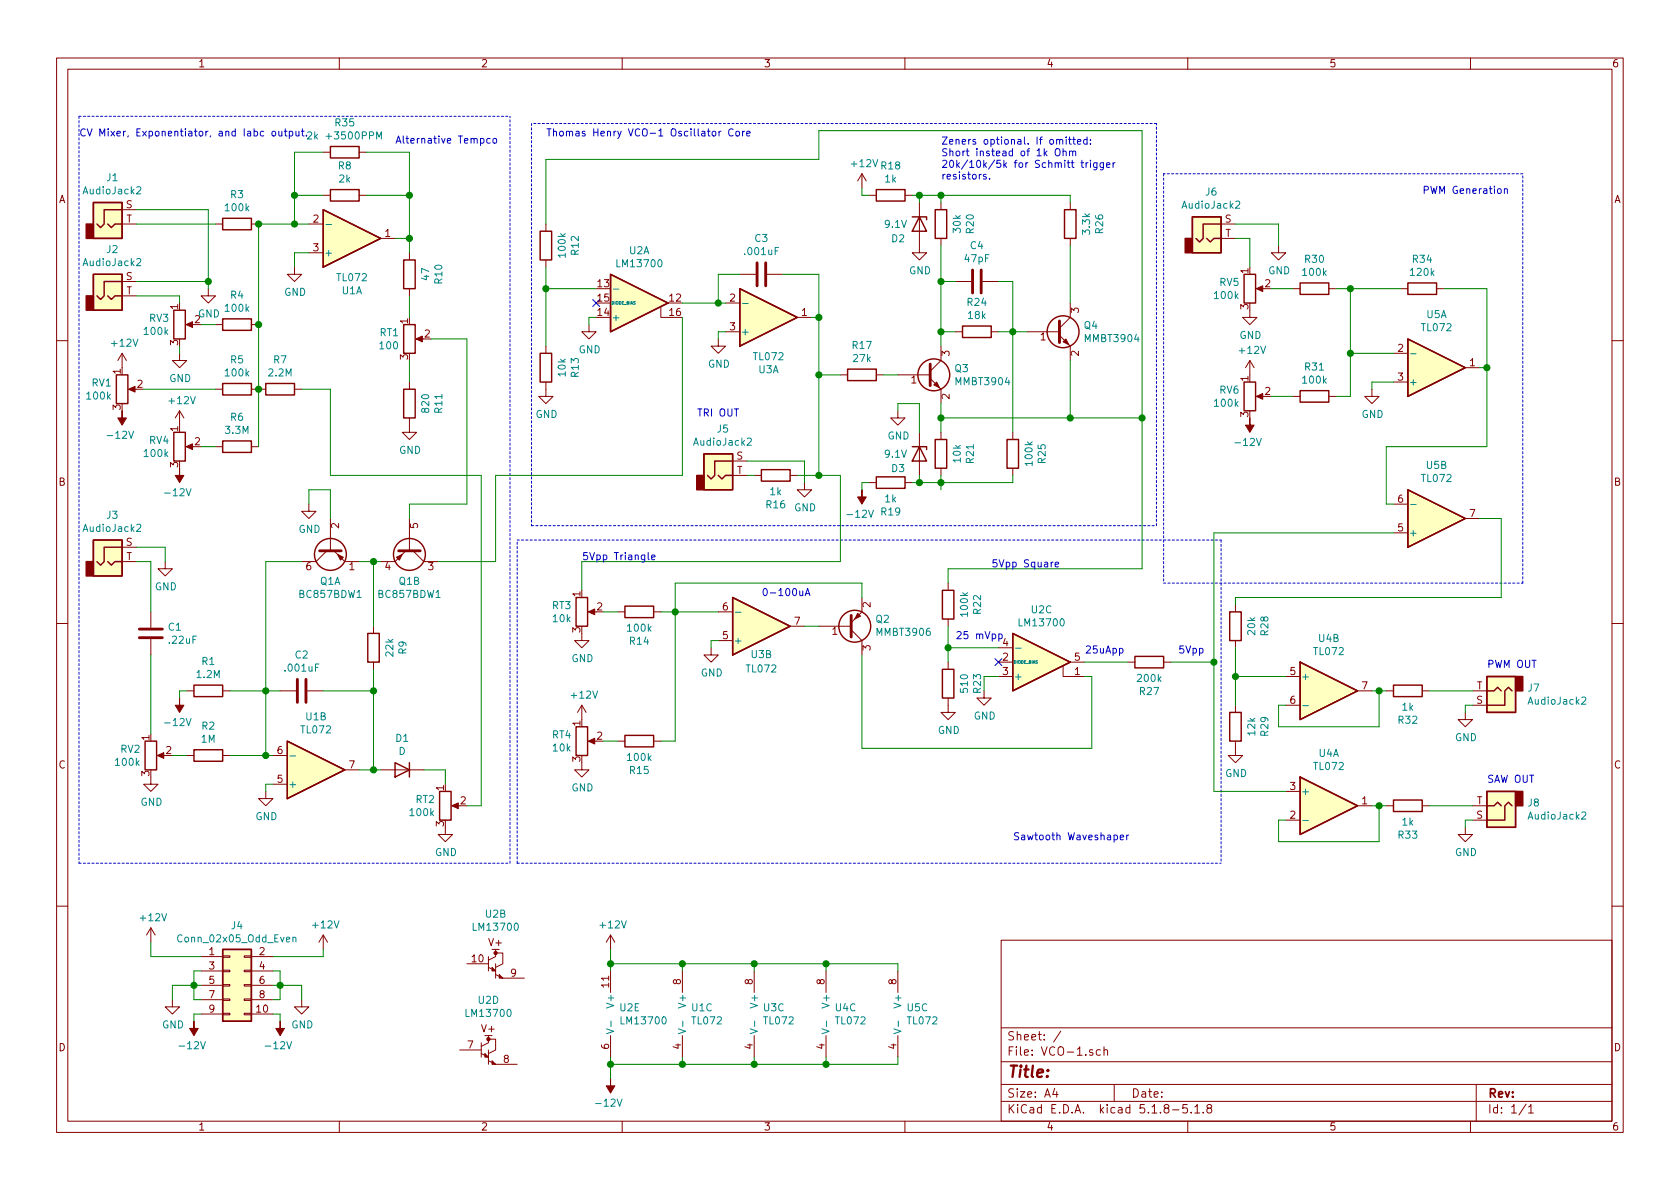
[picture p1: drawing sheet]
<svg xmlns="http://www.w3.org/2000/svg" width="297mm" height="210mm" viewBox="0 0 297 210" stroke-linecap="round" stroke-linejoin="round" font-family="sans-serif">
<g fill="none" stroke="#840000" stroke-width=".18">
<path d="M10 10.3h277v189.9h-277zM12 12.2h273v186.1h-273zM60 10.3v1.9M110 10.3v1.9M160 10.3v1.9M210 10.3v1.9M260 10.3v1.9M21.6 39.6h2.5M21.6 37.1h2.5M38.1 39.6h1.3M44.4 39.6h1.3M54.6 39.6h2.5"/>
<path d="M57.1 34.5h1.3M57.1 26.9h1.3M63.5 34.5h1.3M63.5 26.9h1.3M96.5 39.6v1.3M152.4 30.7l-.8 1.3M152.4 30.7v2.6M152.4 30.7l.8 1.3M153.7 34.5h1.2M160 34.5h1.3M162.6 35.8v8.9h1.2l-1.2 1.3-1.3-1.3h1.3M166.4 35.8v1.3"/>
<path d="M189.2 35.8v1.3M215.9 39.6h2.5M21.6 49.8h2.5M21.6 52.3h2.5M33.3 57.4h1M36.8 51v1.3h1.3l-1.3 1.3-1.2-1.3h1.2M38.1 57.4h1.3M44.4 57.4h1.3M52.1 47.2v1.3h1.2l-1.2 1.3-1.3-1.3h1.3M54.6 44.7h2.5M67.3 42.2h2.5M72.4 44.7v1.3"/>
<path d="M72.4 51v1.3M73.9 59.9h1M96.5 46v1.2M104.1 57.4v1.3h1.3l-1.3 1.2-1.2-1.2h1.2M116.8 54.2v1.9h1.3M127 59.9v1.3h1.3l-1.3 1.3-1.3-1.3h1.3M128.3 53.6h2.5M128.3 58.7h2.5M130.8 48.5h2.8M135.6 48.5h2.8M141 56.1h2.5M166.4 42.2v1.2"/>
<path d="M168.9 58.7h1.3M168.9 49.8h2.8M173.7 49.8h2.8M175.3 58.7h1.2M181.6 58.7h5.7M187.3 59.3l1.9 1.9v2.5M189.2 42.2v1.2M189.2 53.6v2.5l-1.9 1.9M215.9 42.2h2.5M221 54.9v1.2h1.2l-1.2 1.3-1.3-1.3h1.3M222.5 51h1M226.1 43.4v1.3h1.2l-1.2 1.3-1.3-1.3h1.3"/>
<path d="M228.6 51h1.3M234.9 51h1.3M247.6 51h1.3M254 51h1.3M10 60.2h2M21.6 62.5l-.8 1.2M21.6 62.5v2.5M21.6 62.5l.8 1.2M23.1 68.8h1M31.7 62.5v1.2h1.3l-1.3 1.3-1.2-1.3h1.2M31.7 72.6l-.7 1.3M31.7 72.6v2.6"/>
<path d="M31.7 72.6l.8 1.3M33.3 79h1M38.1 68.8h1.3M38.1 79h1.3M44.4 68.8h2.6M44.4 79h1.3M52.1 68.8h1.2M72.4 73.9v2.5h1.3l-1.3 1.3-1.3-1.3h1.3M72.4 67.6v1.2M96.5 67.6v2.5h1.3l-1.3 1.3-1.3-1.3h1.3M96.5 61.2v1.3M148.6 66.3h1.3"/>
<path d="M154.9 66.3h1.3M158.7 72.6v1.3h1.3l-1.3 1.3-1.2-1.3h1.2M158.7 66.3h5.8M162.6 76.4v7.7M164.5 66.9l1.9 1.9v2.6M166.4 61.2v2.5l-1.9 2M166.4 76.4v1.3M179.1 76.4v1.3M221 63.7l-.8 1.3M221 63.7v2.6M221 63.7l.7 1.3M222.5 70.1h1"/>
<path d="M228.6 70.1h1.3M234.9 70.1h1.3M242.6 68.8v1.3h1.2l-1.2 1.3-1.3-1.3h1.3M246.4 62.5h2.5M246.4 67.6h2.5M259.1 65h2.5M285 60.2h2M21.6 96.8h2.5M21.6 99.3h2.5M29.2 99.3v1.3h1.3l-1.3 1.2-1.3-1.2h1.3M54.6 89.1v1.3h1.3l-1.3 1.3-1.3-1.3h1.3M57.8 97.4l-1.9 1.9h-2.6"/>
<path d="M58.4 91.7v5.7M59.1 97.4l1.9 1.9h2.5M71.8 97.4l-2 1.9h-2.5M72.4 91.7v5.7M73 97.4l1.9 1.9h2.6M129.5 81.5h2.6M129.5 84.1h2.6M133.3 84.1h1.3M139.7 84.1h1.3M142.2 85.3v1.3h1.3l-1.3 1.3-1.2-1.3h1.2M153.7 85.3h1.2M160 85.3h1.3"/>
<path d="M166.4 82.8v1.3M179.1 82.8v1.3M246.4 94.2h2.5M246.4 89.1h2.5M259.1 91.7h2.5M10 110.3h2M26.7 108.2v2.8M26.7 113v2.8M66 110.7v1.3M66 117.1v1.3M102.9 112v1.3h1.2l-1.2 1.2-1.3-1.2h1.3M104.4 108.2h1"/>
<path d="M109.2 108.2h1.3M115.6 108.2h1.2M125.7 114.5v1.3h1.3l-1.3 1.3-1.2-1.3h1.2M127 113.3h2.5M127 108.2h2.5M139.7 110.7h2.5M144.8 110.7h5.7M150.5 111.4l1.9 1.9v2.5M152.4 105.7v2.5l-1.9 1.9M167.6 103.1v1.3M167.6 109.5v1.2M167.6 117.1v1.3"/>
<path d="M176.5 119.6h2.6M176.5 117.1h2.6M176.5 114.5h2.6M188 117.7v1.9h3.8M189.2 117.1h2.6M199.4 117.1h1.3M205.7 117.1h1.3M218.4 106.9v1.3M218.4 113.3v1.2M227.3 119.6h2.6M285 110.3h2M26.7 137.4v1.3h1.2l-1.2 1.2-1.3-1.2h1.3"/>
<path d="M28.2 133.6h1M33 122.2h1.3M33 133.6h1.3M39.4 122.2h1.2M39.4 133.6h1.2M47 139.9v1.3h1.3l-1.3 1.3-1.3-1.3h1.3M48.3 133.6h2.5M48.3 138.7h2.5M49.5 122.2h2.8M54.4 122.2h2.7M61 136.1h2.5M67.3 136.1h7.6"/>
<path d="M102.9 134.9v1.2h1.2l-1.2 1.3-1.3-1.3h1.3M102.9 124.7l-.8 1.3M102.9 124.7v2.5M102.9 124.7l.7 1.3M104.4 131.1h1M109.2 131.1h1.3M115.6 131.1h1.2M167.6 123.4v2.6h1.3l-1.3 1.2-1.2-1.2h1.2M174 122.2v1.2h1.3l-1.3 1.3-1.3-1.3h1.3M218.4 131.1v2.5h1.3l-1.3 1.3-1.2-1.3h1.2M218.4 124.7v1.3M227.3 124.7h2.6"/>
<path d="M227.3 139.9h2.6M240 122.2h2.6M245.1 122.2h1.3M251.5 122.2h1.2M259.1 126v1.2h1.2l-1.2 1.3-1.3-1.3h1.3M260.3 124.7h2.6M260.3 122.2h2.6M78.7 146.3v1.3h1.3l-1.3 1.2-1.2-1.2h1.2M80.3 142.5h1M227.3 145h2.6M240 142.5h2.6M245.1 142.5h1.3"/>
<path d="M251.5 142.5h1.2M259.1 146.3v1.3h1.2l-1.2 1.2-1.3-1.2h1.3M260.3 142.5h2.6M260.3 145h2.6M10 160.2h2M26.7 164.1l-.8 1.2M26.7 164.1v2.5M26.7 164.1l.7 1.2M30.5 176.8v1.2h1.2l-1.2 1.3-1.3-1.3h1.3M35.6 169.2h3.8M35.6 179.3h3.8M35.6 171.7h3.8"/>
<path d="M35.6 174.2h3.8M35.6 176.8h3.8M39.4 179.2h1.2v.2h-1.2zM39.4 176.7h1.2v.2h-1.2zM39.4 171.6h1.2v.2h-1.2zM39.4 169h1.2v.3h-1.2zM39.4 174.1h1.2v.3h-1.2zM43.2 179.2h1.2v.2h-1.2zM43.2 176.7h1.2v.2h-1.2zM43.2 171.6h1.2v.2h-1.2zM43.2 169h1.2v.3h-1.2zM43.2 174.1h1.2v.3h-1.2z"/>
<path d="M44.4 169.2h3.9M44.4 179.3h3.9M44.4 171.7h3.9M44.4 174.2h3.9M44.4 176.8h3.9M53.3 176.8v1.2h1.3l-1.3 1.3-1.2-1.3h1.2M57.1 165.3l-.7 1.3M57.1 165.3v2.6M57.1 165.3l.8 1.3M82.5 170.4h3.9M86.4 169.2v2.5M86.4 171.1l1.2 .6"/>
<path d="M87.6 167.9v1.3l-1.2 .6M87.6 168.5h1.3v1.9l-1.3 .7M87.6 172.3l1.3 .7h3.8M87.6 170.4v2.6M107.9 165.3v2.6M107.9 171.7v3.8M107.9 165.3l-.7 1.3M107.9 165.3l.8 1.3M120.6 171.7v3.8M133.3 171.7v3.8M146 171.7v3.8M158.7 171.7v3.8"/>
<path d="M177 166.3h108v32h-108zM285 160.2h2M60 198.3v1.9M81.3 185.7h3.8M85.1 186.3l1.3 .6M85.1 184.4v2.5M86.4 183.1v1.3l-1.3 .6M86.4 183.8h1.2v1.9l-1.2 .6M86.4 187.6l1.2 .6h3.8M86.4 185.7v2.5M107.9 183.1v3.8M110 198.3v1.9"/>
<path d="M120.6 183.1v3.8M133.3 183.1v3.8M146 183.1v3.8M158.7 183.1v3.8M160 198.3v1.9M177 194.8h108M177 191.8h108M177 187.8h108M177 181.8h108M186.5 192.5l-.4 1h1M186.8 193v1M187.6 182.3l-1.3 2"/>
<path d="M194.6 185.7l-.5-.1-.3 .3 .1 .6 .2 .1 .5-.1M195.2 185.7l.2-.1 .4 .1v.9M195.2 185.1v1.5M197 191.8v3M207.3 196.3h1.2M209.9 195.3h-.7l-.1 .7 .2-.1 .5 .1 .2 .2-.1 .5-.2 .1-.6-.1M210 198.3v1.9M210.6 196.7v.1M211.3 195.8l.4-.5v1.5M211.3 196.8h.8M212.8 196.7v.1M213.7 196l-.3-.3 .1-.2 .2-.2 .4 .1 .1 .2v.2l-.7 .2a.48 .48 0 0 0 0 .7l.2 .1 .5-.1a.48 .48 0 0 0-.2-.7"/>
<path d="M260 198.3v1.9M261 191.8v6.5M269.8 195.2l-1.2 2M270.3 195.8l.4-.5v1.5M270.3 196.8h.8"/>
</g>
<g fill="none" stroke="#840000" stroke-width=".25">
<path d="M16.5 35.8h5.1v6.4h-5.1zM19 39.6l.7 .7 .6-.7h1.3M21.6 37.1h-3.2v2.5l-.6 .7-.7-.7M39.4 38.6h5v2h-5zM57.1 37.1l10.2 5.1-10.2 5zM58.4 33.5h5.1v2.1h-5.1zM58.4 25.9h5.1v2h-5.1zM154.9 33.5h5.1v2.1h-5.1zM161.3 38.3h2.5v.6M162.6 38.3l1.2 2.6h-2.5zM165.4 37.1h2v5.1h-2zM188.2 37.1h2v5.1h-2z"/>
<path d="M210.8 38.3h5.1v6.4h-5.1zM215.9 39.6h-3.2v2.6l-.6 .6-.6-.6M16.5 48.5h5.1v6.4h-5.1zM19 52.3l.7 .7 .6-.7h1.3M21.6 49.8h-3.2v2.5l-.6 .7-.7-.7M30.7 54.9h2.1v5h-2.1zM39.4 56.4h5v2h-5zM71.4 57.4h2v5.1h-2zM71.4 46h2v5h-2zM95.5 40.9h2v5.1h-2zM107.9 48.5l10.2 5.1-10.2 5.1zM130.8 51l10.2 5.1-10.2 5.1z"/>
<path d="M170.2 57.7h5.1v2h-5.1zM213.4 42.2l.6 .6 .6-.6h1.3M220 48.5h2v5.1h-2zM229.9 50h5v2.1h-5zM248.9 50h5.1v2.1h-5.1zM248.9 59.9l10.2 5.1-10.2 5.1zM20.6 66.3h2v5.1h-2zM30.7 76.4h2.1v5.1h-2.1zM39.4 67.8h5v2h-5zM39.4 78h5v2h-5zM47 67.8h5.1v2h-5.1zM71.4 68.8h2v5.1h-2z"/>
<path d="M95.5 62.5h2v5.1h-2zM149.9 65.3h5v2h-5zM161.3 79h2.5v.5M162.6 79l1.2 2.5h-2.5zM165.4 77.7h2v5.1h-2zM178.1 77.7h2v5.1h-2zM220 67.6h2v5h-2zM229.9 69.1h5v2h-5zM16.5 95.5h5.1v6.3h-5.1zM19 99.3l.7 .6 .6-.6h1.3M21.6 96.8h-3.2v2.5l-.6 .6-.7-.6M124.5 80.3h5v6.3h-5z"/>
<path d="M127 84.1l.6 .6 .7-.6h1.2M129.5 81.5h-3.1v2.6l-.7 .6-.6-.6M134.6 83.1h5.1v2h-5.1zM154.9 84.3h5.1v2.1h-5.1zM248.9 86.6l10.2 5.1-10.2 5.1zM65 112h2.1v5.1h-2.1zM101.9 105.7h2v5h-2zM110.5 107.2h5.1v2h-5.1zM129.5 105.7l10.2 5-10.2 5.1zM166.6 118.4h2.1v5h-2.1zM166.6 104.4h2.1v5.1h-2.1zM179.1 112l10.1 5.1-10.1 5.1z"/>
<path d="M200.7 116.1h5v2h-5zM217.4 108.2h2.1v5.1h-2.1zM229.9 117.1l10.1 5.1-10.1 5zM262.9 119.6h5.1v6.4h-5.1zM25.7 131.1h2v5h-2zM34.3 132.6h5.1v2h-5.1zM34.3 121.2h5.1v2h-5.1zM50.8 131.1l10.2 5-10.2 5.1zM69.8 134.9l2.6 1.2-2.6 1.3zM72.4 134.9v2.5M77.7 139.9h2.1v5.1h-2.1zM101.9 128.5h2v5.1h-2z"/>
<path d="M110.5 130h5.1v2.1h-5.1zM217.4 126h2.1v5.1h-2.1zM229.9 137.4l10.1 5.1-10.1 5.1zM246.4 121.2h5.1v2h-5.1zM262.9 139.9h5.1v6.4h-5.1zM262.9 122.2h1.3l.6-.7 .6 .7M267.3 122.2l-.6-.7-.6 .7v2.5h-3.2M246.4 141.5h5.1v2h-5.1zM262.9 142.5h1.3l.6-.6 .6 .6M267.3 142.5l-.6-.6-.6 .6v2.5h-3.2M39.4 167.9h5v12.7h-5z"/>
<circle cx="188" cy="58.7" r="2.82"/>
<circle cx="165.1" cy="66.3" r="2.82"/>
<circle cx="58.4" cy="98" r="2.82"/>
<circle cx="72.4" cy="98" r="2.82"/>
<circle cx="151.1" cy="110.7" r="2.82"/>
</g>
<g fill="#ffffc2" stroke="#ffffc2" stroke-width=".18">
<path d="M262.9 139.9h5.1v6.4h-5.1z"/>
<path d="M262.9 119.6h5.1v6.4h-5.1z"/>
<path d="M124.5 80.3h5v6.3h-5z"/>
<path d="M229.9 117.1l10.1 5.1-10.1 5z"/>
<path d="M229.9 137.4l10.1 5.1-10.1 5.1z"/>
<path d="M16.5 95.5h5.1v6.3h-5.1z"/>
<path d="M39.4 167.9h5v12.7h-5z"/>
<path d="M107.9 48.5l10.2 5.1-10.2 5.1z"/>
<path d="M130.8 51l10.2 5.1-10.2 5.1z"/>
<path d="M129.5 105.7l10.2 5-10.2 5.1z"/>
<path d="M248.9 86.6l10.2 5.1-10.2 5.1z"/>
<path d="M248.9 59.9l10.2 5.1-10.2 5.1z"/>
<path d="M179.1 112l10.1 5.1-10.1 5.1z"/>
<path d="M57.1 37.1l10.2 5.1-10.2 5z"/>
<path d="M210.8 38.3h5.1v6.4h-5.1z"/>
<path d="M50.8 131.1l10.2 5-10.2 5.1z"/>
<path d="M16.5 48.5h5.1v6.4h-5.1z"/>
<path d="M16.5 35.8h5.1v6.4h-5.1z"/>
</g>
<g fill="#840000" stroke="#840000" stroke-width=".25">
<path d="M268 139.9h1.2v2.6h-1.2z"/>
<path d="M268 119.6h1.2v2.6h-1.2z"/>
<path d="M123.2 84.1h1.3v2.5h-1.3z"/>
<path d="M15.2 99.3h1.3v2.5h-1.3z"/>
<path d="M209.5 42.2h1.3v2.5h-1.3z"/>
<path d="M15.2 52.3h1.3v2.6h-1.3z"/>
<path d="M15.2 39.6h1.3v2.6h-1.3z"/>
<circle cx="86.4" cy="183.8" r=".25"/>
<circle cx="87.6" cy="168.5" r=".25"/>
</g>
<g fill="none" stroke="#008484" stroke-width=".18">
<path d="M24.2 33.1l.5-.1 .2 .4-.1 .2-.7 .7h.8M54.4 23.4l.5-.1 .2 .4-.8 .9h.8M57.6 39.7h1M66.6 24.6v-1.3l.4 .9 .4-.9v1.3M218.5 35.7l.5-.1 .2 .3v.2l-.8 .7h.8M24.2 45.8l.5-.1 .2 .4-.1 .2-.7 .7h.8M108.4 51.1h1M131.3 53.7h1M132.1 77.6l.5-.1 .2 .3v.2l-.7 .7h.7M249.4 62.6h1M24.2 92.8l.5-.1 .2 .4-.1 .2-.7 .7h.8M249.4 89.2h1"/>
<path d="M63.1 105.7h.8M77.1 105.7h.7M130 108.3h1M179.6 114.6h.9M51.3 133.7h1M230.4 124.8h.9M279.7 123.4l.5-.1 .2 .3-.1 .2-.7 .7h.8M230.4 145.1h.9M279.7 143.7l.5-.1 .2 .3-.1 .2-.7 .8h.8M51.8 165.9l.2-.2 .3 .1v.8M51.8 165.7v.9M107.2 181.9l1.3 .5-1.3 .4"/>
<path d="M108 180.6v.9M119.9 181.9l1.3 .5-1.3 .4M120.7 180.6v.9M132.6 181.9l1.3 .5-1.3 .4M133.4 180.6v.9M145.3 181.9l1.3 .5-1.3 .4M146.1 180.6v.9M158 181.9l1.3 .5-1.3 .4M158.8 180.6v.9"/>
</g>
<g fill="#840000" stroke="#840000" stroke-width=".18">
<path d="M221 73.9v1.3h.7l-.7 1.2-.8-1.2h.8z"/>
<path d="M27.8 133.6l1.2-.5v1z"/>
<path d="M31.7 123.4v1.3h.8l-.8 1.3-.7-1.3h.7z"/>
<path d="M79.9 142.5l1.1-.5v1z"/>
<path d="M104 108.2l1.2-.5v1z"/>
<path d="M104 131.1l1.2-.5v1z"/>
<path d="M59.7 98l1 .5-.5 .6z"/>
<path d="M151.6 108.5l.5 .5-1 .5z"/>
<path d="M70.1 98.5l1-.5-.5 1.1z"/>
<path d="M165.1 68.1l.5-.5 .5 1z"/>
<path d="M152.4 86.6v1.3h.8l-.8 1.2-.8-1.2h.8z"/>
<path d="M188 60.4l.5-.5 .5 1.1z"/>
<path d="M222.1 70.1l1.2-.5v1z"/>
<path d="M222.1 51l1.2-.5v1.1z"/>
<path d="M85.7 186.3l.7 .6h-.7z"/>
<path d="M87 187.6l.6 .6h-.6z"/>
<path d="M34.3 180.6v1.3h.8l-.8 1.2-.8-1.2h.8z"/>
<path d="M49.5 180.6v1.3h.8l-.8 1.2-.7-1.2h.7z"/>
<path d="M87 171.1l.6 .6h-.6z"/>
<path d="M88.3 172.3l.6 .7h-.6z"/>
<path d="M22.7 68.8l1.2-.5v1z"/>
<path d="M32.9 79l1.1-.5v1z"/>
<path d="M73.5 59.9l1.2-.5v1z"/>
<path d="M21.6 72.6v1.3h.8l-.8 1.3-.8-1.3h.8z"/>
<path d="M31.7 82.8v1.3h.8l-.8 1.2-.7-1.2h.7z"/>
<path d="M32.9 57.4l1.1-.5v1z"/>
<path d="M107.9 190.7v1.3h.8l-.8 1.3-.7-1.3h.7z"/>
</g>
<g fill="none" stroke="#840000" stroke-width=".51">
<path d="M133.9 46.5v4M135.4 46.5v4M172 47.7v4.1M173.5 47.7v4.1M187.3 56.8v3.8M164.5 64.4v3.8M56.5 97.4h3.8M70.5 97.4h3.8M24.6 112.8h4.1M24.6 111.2h4.1M150.5 108.8v3.8M52.6 120.1v4.1"/>
<path d="M54.1 120.1v4.1"/>
</g>
<g fill="none" stroke="#0000c2" stroke-width=".18" stroke-dasharray=".4 .4">
<path d="M14 20.6h76.2M14 20.6v132M94 21.8v71.2M204.5 21.8h-110.5M205.7 30.7v72.4M269.2 30.7h-63.5M91.4 95.5h124.5M94 93h110.5M204.5 93v-71.2M215.9 95.5v57.1M205.7 103.1h63.5M269.2 103.1v-72.4"/>
<path d="M14 152.6h76.2M90.2 152.6v-132M91.4 152.6h124.5M91.4 152.6v-57.1"/>
</g>
<g fill="none" stroke="#008400" stroke-width=".18">
<path d="M24.1 39.6h14M24.1 37.1h12.7v13.9M52.1 34.5h5M54.6 39.6h-8.9v39.4M57.1 26.9h-5v12.7M64.8 26.9h7.6v17.8M64.8 34.5h7.6M96.5 39.6v-11.4h48.3v-5.1h57.1v77.5h-34.3v2.5M152.4 33.3v1.2h1.3M161.3 34.5h27.9v1.3M162.6 34.5v1.3M166.4 34.5v1.3"/>
<path d="M218.4 39.6h7.7v3.8M24.1 49.8h12.7M24.1 52.3h7.6v1.3M35.6 57.4h2.5M54.6 44.7h-2.5v2.5M69.8 42.2h2.6M72.4 52.3v3.8M76.2 59.9h6.3v29.2h-10.1v2.6M96.5 51h8.9M96.5 47.2v14M105.4 56.1h-1.3v1.3M120.6 56.1v28h-33v15.2h-10.1"/>
<path d="M120.6 53.6h7.7M128.3 58.7h-1.3v1.2M130.8 48.5h-3.8v5.1M138.4 48.5h6.4v35.6M143.5 56.1h1.3M166.4 49.8h2.5M166.4 43.4v17.8M166.4 58.7h2.5M176.5 49.8h2.6v26.6M176.5 58.7h5.1M189.2 43.4v10.2M218.4 42.2h2.6v5"/>
<path d="M224.8 51h3.8M236.2 51h11.4M238.8 51v19.1h-2.6M255.3 51h7.6v28h-17.8v10.1h1.3M25.4 68.8h12.7M31.7 61.2v1.3M35.6 79h2.5M53.3 68.8h5.1v15.3h26.7v58.4h-2.6M72.4 63.7v3.9M144.8 66.3h3.8M156.2 66.3h2.5M158.7 72.6v-1.2h3.9v5"/>
<path d="M166.4 71.4v5M166.4 73.9h35.5M189.2 63.7v10.2M224.8 70.1h3.8M238.8 62.5h7.6M246.4 67.6h-3.8v1.2M261.6 65h1.3M24.1 99.3h2.6v8.9M24.1 96.8h5.1v2.5M53.3 99.3h-6.3v34.3M54.6 89.1v-2.5h3.8v5.1M63.5 99.3h3.8"/>
<path d="M66 99.3v11.4M132.1 84.1h1.2M132.1 81.5h10.1v3.8M141 84.1h7.6v15.2h-45.7v5.1M153.7 85.3h-1.3v1.3M162.6 84.1v1.2M166.4 84.1v2.5M179.1 84.1v1.2h-17.8M246.4 94.2h-31.8v45.7h12.7M261.6 91.7h3.8v14h-47v1.2M26.7 115.8v14M66 118.4v17.7"/>
<path d="M106.7 108.2h2.5M116.8 108.2h10.2M127 113.3h-1.3v1.2M142.2 110.7h2.6M152.4 115.8v16.5h40.6v-12.7h-1.2M152.4 105.7v-2.6h-33v28h-2.6M167.6 114.5h8.9M167.6 110.7v6.4M174 119.6h2.5M191.8 117.1h7.6M207 117.1h7.6M218.4 119.6h8.9"/>
<path d="M218.4 114.5v10.2M30.5 133.6h2.5M33 122.2h-1.3v1.2M40.6 122.2h8.9M40.6 133.6h7.7M48.3 138.7h-1.3v1.2M57.1 122.2h8.9M63.5 136.1h3.8M74.9 136.1h3.8v2.6M106.7 131.1h2.5M242.6 122.2h2.5M243.8 122.2v6.3h-17.7v-3.8h1.2"/>
<path d="M252.7 122.2h7.6M260.3 124.7h-1.2v1.3M242.6 142.5h2.5M243.8 142.5v6.3h-17.7v-3.8h1.2M252.7 142.5h7.6M260.3 145h-1.2v1.3M26.7 166.6v2.6h8.9M35.6 174.2h-5.1v2.6M35.6 179.3h-1.3v1.3M35.6 171.7h-1.3v5.1h1.3M48.3 179.3h1.2v1.3M48.3 171.7h1.2v5.1h-1.2"/>
<path d="M48.3 174.2h5v2.6M57.1 167.9v1.3h-8.8M107.9 167.9v3.8M107.9 170.4h50.8v1.3M120.6 170.4v1.3M133.3 170.4v1.3M146 170.4v1.3M107.9 186.9v3.8M120.6 186.9v1.3M133.3 186.9v1.3M146 186.9v1.3M158.7 186.9v1.3h-50.8"/>
</g>
<g fill="none" stroke="#0000c2" stroke-width=".18">
<path d="M48.1 23.3l.2-.1 .4 .1v.5l-.1 .2h-.3l-.2-.1zM49.3 23.2l.1 .8h.3l.1-.1M49.8 23.2v.8M50.3 23.2h.4M50.4 22.8v1.1l.3 .1M51.2 23.3l.3-.1 .3 .2-.2 .6h-.4M51.2 23.2v1.3M52.3 23.2l.1 .8h.3l.2-.1M52.9 23.2v.8M53.3 23.2h.5M53.5 22.8v1.1l.3 .1M54.2 23.9v.1"/>
<path d="M86.7 24.5h-.4l-.2 .2 .1 .6h.5M87.2 24.6l.2-.1h.3l.1 .2-.1 .6h-.3l-.2-.1zM127.1 23.2v.8M127.5 23.2l-.4 .2M129.6 22.9a.51 .51 0 0 0-.6 0 .51 .51 0 0 0-.2 .6 .46 .46 0 0 0 .3 .5 .46 .46 0 0 0 .5-.1M130.2 23.3l.3-.1 .3 .2-.2 .6h-.3l-.2-.1zM131.3 23.2v.8M131.6 23.2l-.3 .2M132 23.6l.6-.1v-.2l-.4-.1-.2 .2 .1 .6h.5M174.3 30.9l-.2-.1-.2 .2v.2l.4 .1v.3h-.4M175 31.5v.2M186.6 26.5l.3-.2a.45 .45 0 0 1 .5 .4v.4l-.2 .4h-.4a.92 .92 0 0 1-.2-1z"/>
<path d="M187.4 24.8l.1-.1h.3l.1 .8M188 26.8l.1-.1 .3 .1 .1 .8M188 26.3v1.3M188.5 24.2v.2M188.5 24.7v.8M188.9 24.7h.5M189.1 24.2v1.1l.3 .2M189.1 26.8l.2-.1 .3 .1 .1 .8M189.1 26.7v.9M189.7 26.9l.1-.2 .3 .1 .1 .8M189.7 24.7h.4M189.8 24.2v1.1l.3 .2"/>
<path d="M190.5 25.1l.6-.1v-.3h-.4l-.2 .1 .1 .6h.5M191.1 28.8h.5M191.3 28.3v1.1l.3 .2M192 28.8v.8M192.2 24.7h-.4l-.2 .2 .1 .5h.5M192.2 24.2v1.3M192.4 28.8h-.3l-.1 .2M192.8 25.4v.1M192.8 24.7v.1M192.8 28.3v.2M192.8 28.8v.8M194 28.8v1l-.3 .2h-.3"/>
<path d="M194 28.8h-.4l-.3 .2 .2 .6h.5M195.1 28.8l-.1 1.1-.1 .1h-.3M195.1 28.8h-.4l-.2 .2 .1 .6h.5M195.7 29.2l.5-.1v-.3h-.4l-.1 .2v.6h.5M196.8 28.8v.8M197.2 28.8l-.4 .2M266 33.5l.2-.1h.3v.8M266 33.4v.8M114.6 97.7v1.1l.2 .2M115.2 98.5l.6-.1-.1-.2-.3-.1-.2 .2 .1 .6h.4M186.2 99.4l-.3 .2M186.6 99.8l.6-.1-.1-.2-.3-.1-.2 .2v.6h.5"/>
<path d="M141.4 104.5l.1 .8h.3l.1-.1M141.9 104.5v.8M142.4 105.3l.4-1.2 .4 1.2M142.5 105h.6M176.6 112.2l.4-.1 .2 .2-.1 .6h-.5M176.6 112.1v1.3M197.9 114.7l.4-.1 .3 .3-.2 .5h-.5M197 147.7h.3l.3 .2-.1 .6h-.5M198.1 148.1l.6-.1-.1-.3h-.4l-.1 .1v.7h.5M199.2 147.7v.8M199.6 147.7l-.4 .2"/>
</g>
<g fill="#008400" stroke="#008400" stroke-width=".25">
<circle cx="45.7" cy="68.8" r=".51"/>
<circle cx="166.4" cy="34.5" r=".51"/>
<circle cx="162.6" cy="85.3" r=".51"/>
<circle cx="120.7" cy="170.4" r=".51"/>
<circle cx="162.6" cy="34.5" r=".51"/>
<circle cx="166.4" cy="85.3" r=".51"/>
<circle cx="107.9" cy="188.2" r=".51"/>
<circle cx="45.7" cy="57.4" r=".51"/>
<circle cx="133.4" cy="170.4" r=".51"/>
<circle cx="120.6" cy="188.2" r=".51"/>
<circle cx="45.7" cy="39.6" r=".51"/>
<circle cx="146.1" cy="170.4" r=".51"/>
<circle cx="133.3" cy="188.2" r=".51"/>
<circle cx="52.1" cy="39.6" r=".51"/>
<circle cx="119.4" cy="108.2" r=".51"/>
<circle cx="146" cy="188.2" r=".51"/>
<circle cx="167.6" cy="114.5" r=".51"/>
<circle cx="52.1" cy="34.5" r=".51"/>
<circle cx="72.4" cy="34.5" r=".51"/>
<circle cx="201.9" cy="73.9" r=".51"/>
<circle cx="243.8" cy="142.5" r=".51"/>
<circle cx="36.8" cy="49.8" r=".51"/>
<circle cx="47" cy="133.6" r=".51"/>
<circle cx="66" cy="136.1" r=".51"/>
<circle cx="34.3" cy="174.2" r=".51"/>
<circle cx="47" cy="122.2" r=".51"/>
<circle cx="96.5" cy="51" r=".51"/>
<circle cx="218.4" cy="119.6" r=".51"/>
<circle cx="66" cy="99.3" r=".51"/>
<circle cx="243.8" cy="122.2" r=".51"/>
<circle cx="127" cy="53.6" r=".51"/>
<circle cx="66" cy="122.2" r=".51"/>
<circle cx="144.8" cy="56.1" r=".51"/>
<circle cx="166.4" cy="58.7" r=".51"/>
<circle cx="144.8" cy="84.1" r=".51"/>
<circle cx="144.8" cy="66.3" r=".51"/>
<circle cx="214.6" cy="117.1" r=".51"/>
<circle cx="189.2" cy="73.9" r=".51"/>
<circle cx="72.4" cy="42.2" r=".51"/>
<circle cx="166.4" cy="49.8" r=".51"/>
<circle cx="262.9" cy="65" r=".51"/>
<circle cx="179.1" cy="58.7" r=".51"/>
<circle cx="108" cy="170.4" r=".51"/>
<circle cx="238.8" cy="51" r=".51"/>
<circle cx="166.4" cy="73.9" r=".51"/>
<circle cx="49.5" cy="174.2" r=".51"/>
<circle cx="238.8" cy="62.5" r=".51"/>
</g>
<path d="M104.8 53l1.2 1.2M106 53l-1.2 1.2M175.9 116.5l1.2 1.2M177.1 116.5l-1.2 1.2" fill="none" stroke="#000084" stroke-width=".18"/>
<text font-size="2.8" fill="#840000" x="178" y="190.5">Title:</text>
<g font-size="2.1" fill="#840000">
<text x="178" y="184">Sheet: /</text>
<text x="178" y="186.7">File: VCO-1.sch</text>
<text x="178" y="196.9">KiCad E.D.A. kicad 5.1.8-5.1.8</text>
<text x="178" y="194.1">Size: A4</text>
<text x="200" y="194.1">Date:</text>
<text x="263" y="194.1">Rev:</text>
<text x="263" y="196.9">Id: 1/1</text>
</g>
<g font-size="1.8" fill="#840000">
<text x="35" y="11.9">1</text>
<text x="85" y="11.9">2</text>
<text x="135" y="11.9">3</text>
<text x="185" y="11.9">4</text>
<text x="235" y="11.9">5</text>
<text x="285" y="11.9">6</text>
<text x="10.4" y="35.9">A</text>
<text x="285.4" y="35.9">A</text>
<text x="22.3" y="36.8">S</text>
<text x="22.3" y="39.4">T</text>
<text x="55.4" y="39.4">2</text>
<text x="68.1" y="41.9">1</text>
<text x="216.6" y="39.4">S</text>
<text x="216.6" y="41.9">T</text>
<text x="55.4" y="44.4">3</text>
<text x="22.3" y="49.5">S</text>
<text x="22.3" y="52.1">T</text>
<text x="105.7" y="50.8">13</text>
<text x="105.7" y="53.3">15</text>
<text x="118.4" y="53.3">12</text>
<text x="129.1" y="53.3">2</text>
<text x="220.7" y="48.4" transform="rotate(-90 220.7 48.4)">1</text>
<text x="223.7" y="50.8">2</text>
<text x="31.5" y="54.7" transform="rotate(-90 31.5 54.7)">1</text>
<text x="34.4" y="57.1">2</text>
<text x="72.1" y="57.2" transform="rotate(-90 72.1 57.2)">1</text>
<text x="75.1" y="59.7">2</text>
<text x="105.7" y="55.9">14</text>
<text x="118.4" y="55.9">16</text>
<text x="129.1" y="58.4">3</text>
<text x="141.8" y="55.9">1</text>
<text x="190.8" y="55.3" transform="rotate(-90 190.8 55.3)">3</text>
<text x="220.7" y="54.7" transform="rotate(-90 220.7 54.7)">3</text>
<text x="31.5" y="61.1" transform="rotate(-90 31.5 61.1)">3</text>
<text x="72.1" y="63.6" transform="rotate(-90 72.1 63.6)">3</text>
<text x="167.9" y="63" transform="rotate(-90 167.9 63)">3</text>
<text x="184" y="60.2">1</text>
<text x="190.8" y="63" transform="rotate(-90 190.8 63)">2</text>
<text x="247.2" y="62.2">2</text>
<text x="259.9" y="64.8">1</text>
<text x="21.3" y="66.1" transform="rotate(-90 21.3 66.1)">1</text>
<text x="24.3" y="68.6">2</text>
<text x="161.1" y="67.8">1</text>
<text x="167.9" y="70.6" transform="rotate(-90 167.9 70.6)">2</text>
<text x="220.7" y="67.4" transform="rotate(-90 220.7 67.4)">1</text>
<text x="223.7" y="69.8">2</text>
<text x="247.2" y="67.3">3</text>
<text x="21.3" y="72.5" transform="rotate(-90 21.3 72.5)">3</text>
<text x="31.5" y="76.3" transform="rotate(-90 31.5 76.3)">1</text>
<text x="220.7" y="73.8" transform="rotate(-90 220.7 73.8)">3</text>
<text x="31.5" y="82.6" transform="rotate(-90 31.5 82.6)">3</text>
<text x="34.4" y="78.7">2</text>
<text x="130.2" y="81.3">S</text>
<text x="130.3" y="83.8">T</text>
<text x="10.4" y="85.9">B</text>
<text x="247.2" y="88.9">6</text>
<text x="285.4" y="85.9">B</text>
<text x="59.9" y="93.4" transform="rotate(-90 59.9 93.4)">2</text>
<text x="73.9" y="93.4" transform="rotate(-90 73.9 93.4)">5</text>
<text x="247.2" y="94">5</text>
<text x="259.9" y="91.4">7</text>
<text x="22.3" y="96.5">S</text>
<text x="22.3" y="99.1">T</text>
<text x="54.1" y="100.8">6</text>
<text x="61.7" y="100.8">1</text>
<text x="68.1" y="100.8">4</text>
<text x="75.7" y="100.8">3</text>
<text x="102.6" y="105.5" transform="rotate(-90 102.6 105.5)">1</text>
<text x="105.6" y="107.9">2</text>
<text x="127.8" y="107.9">6</text>
<text x="153.9" y="107.4" transform="rotate(-90 153.9 107.4)">2</text>
<text x="102.6" y="111.9" transform="rotate(-90 102.6 111.9)">3</text>
<text x="127.8" y="113">5</text>
<text x="140.5" y="110.5">7</text>
<text x="147.1" y="112.3">1</text>
<text x="153.9" y="115" transform="rotate(-90 153.9 115)">3</text>
<text x="177.3" y="116.8">2</text>
<text x="177.3" y="119.4">3</text>
<text x="177.3" y="114.3">4</text>
<text x="190" y="119.4">1</text>
<text x="190" y="116.8">5</text>
<text x="228.1" y="119.4">5</text>
<text x="228.1" y="124.5">6</text>
<text x="240.8" y="121.9">7</text>
<text x="261" y="124.5">S</text>
<text x="261.1" y="121.9">T</text>
<text x="26.4" y="130.9" transform="rotate(-90 26.4 130.9)">1</text>
<text x="102.6" y="128.4" transform="rotate(-90 102.6 128.4)">1</text>
<text x="105.6" y="130.8">2</text>
<text x="10.4" y="135.9">C</text>
<text x="26.4" y="137.3" transform="rotate(-90 26.4 137.3)">3</text>
<text x="29.4" y="133.3">2</text>
<text x="49" y="133.3">6</text>
<text x="61.7" y="135.9">7</text>
<text x="102.6" y="134.7" transform="rotate(-90 102.6 134.7)">3</text>
<text x="285.4" y="135.9">C</text>
<text x="49" y="138.4">5</text>
<text x="78.5" y="139.8" transform="rotate(-90 78.5 139.8)">1</text>
<text x="81.4" y="142.2">2</text>
<text x="228.1" y="139.7">3</text>
<text x="240.8" y="142.2">1</text>
<text x="261.1" y="142.2">T</text>
<text x="78.5" y="146.1" transform="rotate(-90 78.5 146.1)">3</text>
<text x="228.1" y="144.8">2</text>
<text x="261" y="144.8">S</text>
<text x="86.5" y="167.3">V+</text>
<text x="37" y="168.9">1</text>
<text x="37" y="171.4">3</text>
<text x="37" y="174">5</text>
<text x="45.9" y="168.9">2</text>
<text x="45.9" y="171.4">4</text>
<text x="45.9" y="174">6</text>
<text x="83.5" y="170.2">10</text>
<text x="90.3" y="172.7">9</text>
<text x="37" y="176.5">7</text>
<text x="37" y="179.1">9</text>
<text x="45.4" y="179.1">10</text>
<text x="45.9" y="176.5">8</text>
<text x="107.7" y="174.6" transform="rotate(-90 107.7 174.6)">11</text>
<text x="120.4" y="174.1" transform="rotate(-90 120.4 174.1)">8</text>
<text x="133.1" y="174.1" transform="rotate(-90 133.1 174.1)">8</text>
<text x="145.8" y="174.1" transform="rotate(-90 145.8 174.1)">8</text>
<text x="158.5" y="174.1" transform="rotate(-90 158.5 174.1)">8</text>
<text x="10.4" y="185.9">D</text>
<text x="82.7" y="185.4">7</text>
<text x="85.3" y="182.5">V+</text>
<text x="107.7" y="185.5" transform="rotate(-90 107.7 185.5)">6</text>
<text x="120.4" y="185.5" transform="rotate(-90 120.4 185.5)">4</text>
<text x="133.1" y="185.5" transform="rotate(-90 133.1 185.5)">4</text>
<text x="145.8" y="185.5" transform="rotate(-90 145.8 185.5)">4</text>
<text x="158.5" y="185.5" transform="rotate(-90 158.5 185.5)">4</text>
<text x="285.4" y="185.9">D</text>
<text x="89.1" y="188">8</text>
<text x="35" y="199.9">1</text>
<text x="85" y="199.9">2</text>
<text x="135" y="199.9">3</text>
<text x="185" y="199.9">4</text>
<text x="235" y="199.9">5</text>
<text x="285" y="199.9">6</text>
</g>
<g font-size="1.8" fill="#008484">
<text x="59.3" y="22.3">R35</text>
<text x="55.3" y="24.7">2k +3500PPM</text>
<text x="59.8" y="30">R8</text>
<text x="150.7" y="29.6">+12V R18</text>
<text x="14.9" y="34.4">AudioJack2</text>
<text x="18.9" y="32">J1</text>
<text x="40.8" y="35">R3</text>
<text x="60" y="32.3">2k</text>
<text x="156.5" y="32.3">1k</text>
<text x="213.2" y="34.6">J6</text>
<text x="40" y="37.4">100k</text>
<text x="156.5" y="40.3">9.1V</text>
<text x="169.9" y="41.1" transform="rotate(-90 169.9 41.1)">30k</text>
<text x="172.2" y="41.2" transform="rotate(-90 172.2 41.2)">R20</text>
<text x="192.7" y="41.3" transform="rotate(-90 192.7 41.3)">3.3k</text>
<text x="195" y="41.2" transform="rotate(-90 195 41.2)">R26</text>
<text x="209.2" y="36.9">AudioJack2</text>
<text x="14.9" y="47.1">AudioJack2</text>
<text x="18.9" y="44.7">J2</text>
<text x="57.3" y="45.3">+</text>
<text x="100" y="45.4" transform="rotate(-90 100 45.4)">100k</text>
<text x="102.3" y="45.1" transform="rotate(-90 102.3 45.1)">R12</text>
<text x="109.3" y="47.3">LM13700</text>
<text x="111.3" y="45">U2A</text>
<text x="131.8" y="45.1">.001uF</text>
<text x="133.5" y="42.8">C3</text>
<text x="157.7" y="42.8">D2</text>
<text x="170.7" y="46.4">47pF</text>
<text x="171.6" y="44.1">C4</text>
<text x="230.8" y="46.5">R30</text>
<text x="249.8" y="46.5">R34</text>
<text x="40.8" y="52.8">R4</text>
<text x="50.2" y="52.3">GND</text>
<text x="59.7" y="49.7">TL072</text>
<text x="60.5" y="52">U1A</text>
<text x="75.9" y="49.5" transform="rotate(-90 75.9 49.5)">47</text>
<text x="78.2" y="50.1" transform="rotate(-90 78.2 50.1)">R10</text>
<text x="160.7" y="48.5">GND</text>
<text x="214.9" y="52.9">100k</text>
<text x="215.7" y="50.6">RV5</text>
<text x="224.2" y="48.5">GND</text>
<text x="230.5" y="48.8">100k</text>
<text x="249.5" y="48.8">120k</text>
<text x="25.6" y="59.2">100k</text>
<text x="26.4" y="56.9">RV3</text>
<text x="35" y="56.1">GND</text>
<text x="40" y="55.1">100k</text>
<text x="67.2" y="59.5">RT1</text>
<text x="108.1" y="56.8">+</text>
<text x="130.9" y="59.3">+</text>
<text x="171.1" y="54.1">R24</text>
<text x="171.2" y="56.4">18k</text>
<text x="191.7" y="58.2">Q4</text>
<text x="219.2" y="59.9">GND</text>
<text x="251.5" y="58.6">TL072</text>
<text x="252.2" y="56.3">U5A</text>
<text x="19.9" y="61.3">+12V</text>
<text x="40.8" y="64.3">R5</text>
<text x="48.4" y="64.3">R7</text>
<text x="67.3" y="61.8">100</text>
<text x="102.3" y="62.5">GND</text>
<text x="125.2" y="65">GND</text>
<text x="133.3" y="63.7">TL072</text>
<text x="150.8" y="61.7">R17</text>
<text x="150.9" y="64">27k</text>
<text x="168.9" y="65.8">Q3</text>
<text x="192" y="60.5">MMBT3904</text>
<text x="219.3" y="62.6">+12V</text>
<text x="230.8" y="65.5">R31</text>
<text x="15.5" y="70.7">100k</text>
<text x="16.3" y="68.3">RV1</text>
<text x="29.9" y="67.6">GND</text>
<text x="30" y="71.5">+12V</text>
<text x="40" y="66.6">100k</text>
<text x="47.6" y="66.6">2.2M</text>
<text x="100" y="66.5" transform="rotate(-90 100 66.5)">10k</text>
<text x="102.3" y="66.6" transform="rotate(-90 102.3 66.6)">R13</text>
<text x="134.1" y="66">U3A</text>
<text x="169.1" y="68.1">MMBT3904</text>
<text x="214.9" y="71.9">100k</text>
<text x="215.7" y="69.6">RV6</text>
<text x="230.5" y="67.8">100k</text>
<text x="249" y="68.2">+</text>
<text x="19.4" y="77.6">-12V</text>
<text x="40" y="76.7">3.3M</text>
<text x="40.8" y="74.4">R6</text>
<text x="75.9" y="72.8" transform="rotate(-90 75.9 72.8)">820</text>
<text x="78.2" y="73" transform="rotate(-90 78.2 73)">R11</text>
<text x="94.7" y="73.9">GND</text>
<text x="126.8" y="76.5">J5</text>
<text x="156.9" y="77.7">GND</text>
<text x="240.7" y="73.9">GND</text>
<text x="25.6" y="80.8">100k</text>
<text x="26.4" y="78.5">RV4</text>
<text x="70.6" y="80.3">GND</text>
<text x="122.9" y="78.8">AudioJack2</text>
<text x="156.5" y="80.9">9.1V</text>
<text x="157.7" y="83.5">D3</text>
<text x="169.9" y="81.7" transform="rotate(-90 169.9 81.7)">10k</text>
<text x="172.2" y="81.9" transform="rotate(-90 172.2 81.9)">R21</text>
<text x="182.6" y="82.2" transform="rotate(-90 182.6 82.2)">100k</text>
<text x="184.9" y="81.9" transform="rotate(-90 184.9 81.9)">R25</text>
<text x="218.7" y="78.9">-12V</text>
<text x="252.2" y="82.9">U5B</text>
<text x="29.5" y="87.8">-12V</text>
<text x="135.5" y="89.9">R16</text>
<text x="136.2" y="87.6">1k</text>
<text x="156.5" y="88.8">1k</text>
<text x="251.5" y="85.2">TL072</text>
<text x="14.9" y="94.1">AudioJack2</text>
<text x="18.9" y="91.7">J3</text>
<text x="52.8" y="94.2">GND</text>
<text x="140.4" y="90.4">GND</text>
<text x="150.2" y="91.6">-12V</text>
<text x="155.9" y="91.2">R19</text>
<text x="249" y="94.9">+</text>
<text x="27.4" y="104.4">GND</text>
<text x="53.1" y="105.7">BC857BDW1</text>
<text x="56.6" y="103.4">Q1A</text>
<text x="67" y="105.7">BC857BDW1</text>
<text x="70.6" y="103.4">Q1B</text>
<text x="97.6" y="107.7">RT3</text>
<text x="29.8" y="111.5">C1</text>
<text x="30" y="113.8">.22uF</text>
<text x="97.8" y="110">10k</text>
<text x="111.1" y="111.7">100k</text>
<text x="129.7" y="113.9">+</text>
<text x="154.9" y="110.1">Q2</text>
<text x="155.1" y="112.4">MMBT3906</text>
<text x="171.1" y="108.9" transform="rotate(-90 171.1 108.9)">100k</text>
<text x="173.5" y="108.6" transform="rotate(-90 173.5 108.6)">R22</text>
<text x="180.4" y="110.8">LM13700</text>
<text x="182.4" y="108.5">U2C</text>
<text x="221.9" y="112.2" transform="rotate(-90 221.9 112.2)">20k</text>
<text x="224.3" y="112.3" transform="rotate(-90 224.3 112.3)">R28</text>
<text x="233.2" y="113.5">U4B</text>
<text x="34.9" y="119.9">1.2M</text>
<text x="35.7" y="117.6">R1</text>
<text x="50.5" y="118.8">.001uF</text>
<text x="52.2" y="116.5">C2</text>
<text x="69.5" y="116" transform="rotate(-90 69.5 116)">22k</text>
<text x="71.9" y="115.7" transform="rotate(-90 71.9 115.7)">R9</text>
<text x="101" y="117.1">GND</text>
<text x="111.4" y="114">R14</text>
<text x="123.9" y="119.6">GND</text>
<text x="132.1" y="118.9">TL072</text>
<text x="132.9" y="116.4">U3B</text>
<text x="232.4" y="115.8">TL072</text>
<text x="101.2" y="123.5">+12V</text>
<text x="171.1" y="122.4" transform="rotate(-90 171.1 122.4)">510</text>
<text x="179.2" y="120.3">+</text>
<text x="201.2" y="120.6">200k</text>
<text x="201.6" y="122.9">R27</text>
<text x="230" y="120.3">+</text>
<text x="248" y="125.7">1k</text>
<text x="270.2" y="122.3">J7</text>
<text x="270.4" y="124.6">AudioJack2</text>
<text x="29.5" y="128.4">-12V</text>
<text x="35.6" y="131.3">1M</text>
<text x="35.7" y="129">R2</text>
<text x="53.3" y="129.7">TL072</text>
<text x="54.1" y="127.4">U1B</text>
<text x="70" y="131.2">D1</text>
<text x="97.6" y="130.6">RT4</text>
<text x="165.8" y="129.8">GND</text>
<text x="172.2" y="127.2">GND</text>
<text x="221.9" y="130" transform="rotate(-90 221.9 130)">12k</text>
<text x="224.3" y="130.1" transform="rotate(-90 224.3 130.1)">R29</text>
<text x="247.3" y="128">R32</text>
<text x="257.3" y="131.1">GND</text>
<text x="20.5" y="135.4">100k</text>
<text x="21.4" y="133.1">RV2</text>
<text x="70.5" y="133.5">D</text>
<text x="97.8" y="132.9">10k</text>
<text x="111.1" y="134.6">100k</text>
<text x="111.4" y="136.9">R15</text>
<text x="216.6" y="137.4">GND</text>
<text x="232.4" y="136.2">TL072</text>
<text x="233.2" y="133.9">U4A</text>
<text x="24.8" y="142.5">GND</text>
<text x="50.9" y="139.3">+</text>
<text x="73.5" y="142">RT2</text>
<text x="101" y="139.9">GND</text>
<text x="230" y="140.6">+</text>
<text x="270.2" y="142.6">J8</text>
<text x="45.2" y="145">GND</text>
<text x="72.6" y="144.3">100k</text>
<text x="247.3" y="148.3">R33</text>
<text x="248" y="146">1k</text>
<text x="270.4" y="144.9">AudioJack2</text>
<text x="76.9" y="151.4">GND</text>
<text x="257.3" y="151.4">GND</text>
<text x="25" y="162.9">+12V</text>
<text x="31.9" y="166.6">Conn_02x05_Odd_Even</text>
<text x="40.9" y="164.3">J4</text>
<text x="55.4" y="164.2">+12V</text>
<text x="83.9" y="164.6">LM13700</text>
<text x="85.9" y="162.3">U2B</text>
<text x="106.2" y="164.2">+12V</text>
<text x="82.6" y="179.8">LM13700</text>
<text x="84.6" y="177.5">U2D</text>
<text x="108.6" y="177.8" transform="rotate(-90 108.6 177.8)">V+</text>
<text x="109.6" y="178.8">U2E</text>
<text x="121.3" y="177.8" transform="rotate(-90 121.3 177.8)">V+</text>
<text x="122.4" y="178.8">U1C</text>
<text x="134" y="177.8" transform="rotate(-90 134 177.8)">V+</text>
<text x="135.1" y="178.8">U3C</text>
<text x="146.7" y="177.8" transform="rotate(-90 146.7 177.8)">V+</text>
<text x="147.8" y="178.8">U4C</text>
<text x="159.4" y="177.8" transform="rotate(-90 159.4 177.8)">V+</text>
<text x="160.5" y="178.8">U5C</text>
<text x="28.7" y="181.9">GND</text>
<text x="32.1" y="185.5">-12V</text>
<text x="47.3" y="185.5">-12V</text>
<text x="51.5" y="181.9">GND</text>
<text x="110" y="181.1">LM13700</text>
<text x="122.5" y="181.1">TL072</text>
<text x="135.2" y="181.1">TL072</text>
<text x="147.9" y="181.1">TL072</text>
<text x="160.6" y="181.1">TL072</text>
<text x="105.7" y="195.7">-12V</text>
</g>
<g font-size="1.8" fill="#0000c2">
<text x="14" y="24.1">CV Mixer, Exponentiator, and Iabc output.</text>
<text x="69.8" y="25.4">Alternative Tempco</text>
<text x="96.5" y="24.1">Thomas Henry VCO-1 Oscillator Core</text>
<text x="166.4" y="25.6">Zeners optional. If omitted:</text>
<text x="166.4" y="27.6">Short instead of 1k Ohm</text>
<text x="166.4" y="29.7">20k/10k/5k for Schmitt trigger</text>
<text x="166.4" y="31.7">resistors.</text>
<text x="251.5" y="34.3">PWM Generation</text>
<text x="123.2" y="73.7">TRI OUT</text>
<text x="102.9" y="99.1">5Vpp Triangle</text>
<text x="175.3" y="100.3">5Vpp Square</text>
<text x="134.6" y="105.4">0-100uA</text>
<text x="168.9" y="113">25 mVpp</text>
<text x="191.8" y="115.6">25uApp</text>
<text x="208.3" y="115.6">5Vpp</text>
<text x="262.9" y="118.1">PWM OUT</text>
<text x="262.9" y="138.4">SAW OUT</text>
<text x="179.1" y="148.6">Sawtooth Waveshaper</text>
</g>
<text font-size="1.8" fill="#008400" x="173.5" y="122.5" transform="rotate(-90 173.5 122.5)">R23</text>
<g font-size=".7" fill="#008484">
<text x="108.1" y="53.8">DIODE_BIAS</text>
<text x="179.2" y="117.3">DIODE_BIAS</text>
</g>
</svg>
